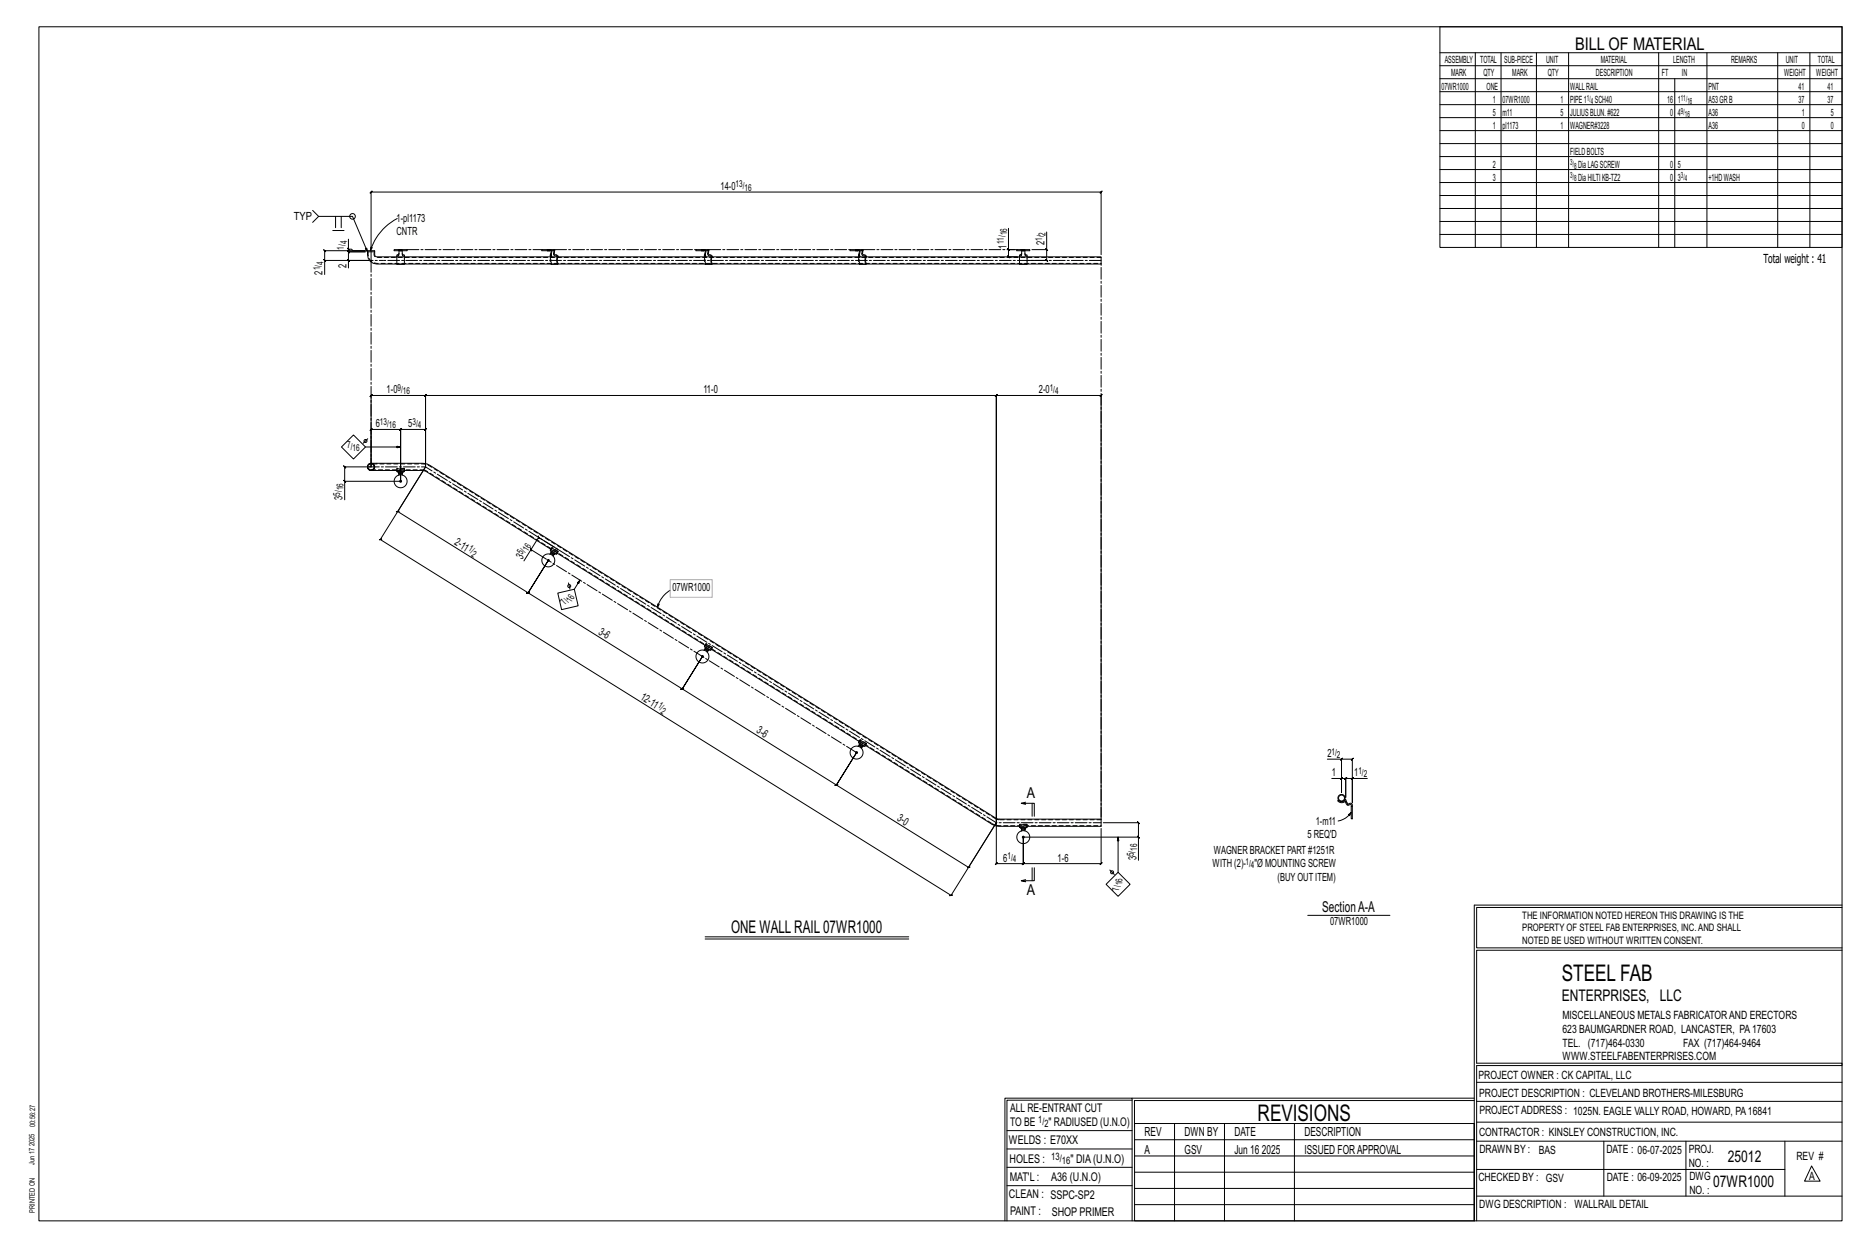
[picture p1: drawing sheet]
<svg xmlns="http://www.w3.org/2000/svg" width="914mm" height="610mm" viewBox="0 0 914 610" stroke-linecap="round" stroke-linejoin="round" font-family="sans-serif">
<g fill="none" stroke="#000" stroke-width=".49">
<path d="M19 13h883v584h-883zM705 13h197v108h-197zM705 26h197M705 32h197M705 39h197M722 26v95M735 26v95M752 26v95M768 26v95M812 26v95M820 39v82M836 26v95"/>
<path d="M870 26v95M886 26v95M705 45h197M705 51h197M705 58h197M705 64h197M705 70h197M705 77h197M705 83h197M705 89h197M705 96h197M153 103l3 3h17l7 17-1-1 1-1v2h3"/>
<path d="M156 106l-3 3M163 113h5M164 106v5M167 106v5M171 117v5h1l1 1h6h-20l-1-1 1 1v4M194 107a27 27 0 0 0-13 16M494 112v10h3M512 113v9h-7M705 102h197M705 108h197M705 115h197M158 127l1 1z"/>
<path d="M170 127l1 1zM170 121l1 1zM171 131v-4h10h-22v7M171 122v1h-1l1 1v-1h8h-8h-1l1 1v-1v4M180 123h3v2l1 1h355v3h-355a5 5 0 0 1-4-6zM182 121l-1 2zM182 122v-28h-1l1-1v1h357l1-1-1 1v31M194 129h4M195 122v2l-1 1v1M195 123h-2v-1h2v1M195 122h2v2l1 1v1M196 122h.1"/>
<path d="M196 123h.1M197 122h.1M197 123h.1M197 122h2v1h-2M265 122h4v1h-4zM268 122h.1M268 123h.1M269 122h.1M269 123h.1M269 125l1 1M269 122l1 2M269 123v-1l1 1v1"/>
<path d="M270 125v1M270 122h1v2l2 2M270 124v1M270 129h.1M271 122h1l-1 1M271 123h.1M273 129h-3M341 122h4v1h-4zM343 122h.1M343 123h.1M344 122h.1M344 123h.1"/>
<path d="M345 125v1M345 122v2M345 123v-1l1 1-1 2M345 122h2v2l2 2M345 124v1M345 129h.1M346 122h1v1M349 129h-4M416 122h4v1h-4zM419 122h.1M419 123h.1M420 122h.1"/>
<path d="M420 123h.1M420 125l1 1M420 122l1 3M420 123v-1l1 1v2M421 125v1M421 122h1v2l2 2M421 125h.1M421 129h.1M422 122v1M422 123h.1M424 129h-3M493 122l1 1z"/>
<path d="M494 122v4l-1-1 1 1h4M499 129h4M500 122v2l-1 1v1M500 123h-2v-1h2v1M500 122h2v2l1 1v1M500 122h.1M500 123h.1M501 122h.1M501 123h.1M502 122h2v1h-2M512 122l1 1zM512 122v5l1 1-1-1h-9"/>
<path d="M173 213l6 6-6 6-6-6zM179 219h17M180 215l-2 2M168 235l1 1zM169 235v-7v1l-1-1h1h13v-18l-1 1 1-1h14v1l1-1h-1v25v-25v1l1-1h-1h12v1l1-1h-1v18l-13 22h-1h1l64 40h-1h1l9-16-9 16h-1h1l75 47h-1h2h-1l10-16-10 16h-1h2h-1l75 47h1h-1l10-16-10 16h1h-1l65 40-1 1 2-1h-1l14-21v20h-1l1-1v1h13h-1l1-1v1v-13v13h-1l1-1v1h38l1-1-1 1v-18M180 229h.1M180 230h.1M181 230h.1M182 228v-35l-1 1 1-1h26v1l1-1h-1v35v-35v1l1-1h-1h280l-1 1 1-1v210v-210l-1 1 1-1h51v1l1-1h-1v207M194 229h4v2h-4zM194 230h-12a1.8 1.8 0 0 1-2-2 1.8 1.8 0 0 1 2-1h25l3 1 278 173h51v3h-36M194 231l1 1h2l1-1"/>
<path d="M195 232h.1M196 235h-27v10M197 232h.1M198 230h9l2 1 61 38M208 228l-22 36h-1h2h-1l280 174h-1h1l22-35M260 268v2zM260 269l4-6v1l-1-2 1 1 10 6M268 274l-8-5-4 5M269 269l1 2M270 271h-1M270 271l1 1M270 268l3 2-1 1-3-2z"/>
<path d="M271 272h.1M272 271l-1 1M273 271l72 45M273 290l8-2 2 8-8 2zM278 285l1 3M284 284l-3 4M322 295l1 1-1 1zM328 289a14 14 0 0 0-6 8M345 316v2M345 318h.1M345 318l1 1M345 315l4 2-1 1-3-2z"/>
<path d="M346 319h.1M348 318l-2 1M348 318l73 45M420 363v2l2 1 1-1M420 365h.1M421 362l3 2-1 1-3-2zM422 366h.1M424 365l62 38 3 1h10M650 371h7v17v-7h-5M657 371l-1 1 1-1zM657 371h5l-1 1 1-1v22v-12h7M502 394l-2-1h6v6"/>
<path d="M502 392l-2 1M505 393v6M655 392a2.6 2.6 0 0 0 4 0l1 1M657 381h-1l1-1zM657 381h2h-1l1-1v1v9v-9h-1l1-1v1h3M657 392l2-1v2M659 393l1 1v-1M660 393a1.1 1.1 0 0 1 1 0 1.1 1.1 0 0 1 1 1M660 394h1M660 399l1-2v2zM661 394h1v7h-1zM661 397l-2 3-4 2"/>
<path d="M662 381v-1l-1 1zM499 403h4v2h-4zM499 405l1 1h2l1-1M500 406v1M501 410h56v11M502 406v1M540 403h17v-1l1 1h-1v7M547 410v17M557 409l1 1zM502 430l-2 1M505 425v6M506 425v6h-6h2"/>
<path d="M543 426l2 2M547 427l6 6-6 6-6-6zM345 458h100M345 459h100M640 448h40M722 443v154M722 443h180M902 444h-179v20h179M902 465h-179v55h179v1h-179v76M554 538h-61v59M554 537h168M722 538h-167v13"/>
<path d="M723 539h179M723 530h179M493 553h61M555 550h167v47h-167zM555 558h167M575 550v47M599 550v47M634 550v47M723 549h179M723 558h179M785 558v27M825 558v27"/>
<path d="M874 558v27M493 571h61M493 562h61M555 573h167M555 566h167M723 572h151M887 570l4 8h-8zM492 597v-60h62v60M493 580h61M555 589h167M555 581h167M723 585h179"/>
<circle cx="173" cy="106" r="1.4"/>
<circle cx="179" cy="216" r=".7"/>
<circle cx="196" cy="235" r="3"/>
<circle cx="268" cy="274" r="3"/>
<circle cx="279" cy="287" r=".7"/>
<circle cx="344" cy="321" r="3"/>
<circle cx="419" cy="368" r="3"/>
<circle cx="657" cy="390" r="1.5"/>
<circle cx="657" cy="390" r="1.8"/>
<circle cx="501" cy="410" r="3"/>
<circle cx="544" cy="427" r=".7"/>
</g>
<g fill="#000" stroke="#000" stroke-width=".49">
<circle cx="196" cy="235" r=".5"/>
<circle cx="268" cy="274" r=".5"/>
<circle cx="344" cy="321" r=".5"/>
<circle cx="419" cy="368" r=".5"/>
<circle cx="501" cy="410" r=".5"/>
</g>
<g fill="none" stroke="#000" stroke-width=".49" stroke-dasharray="2 1.4">
<path d="M180 123a5 5 0 0 0 4 6h355M194 126h.1M194 126v1M194 129h.1M194 127v2M194 125h1M195 125h.1M195 125v-1M195 123h2M196 122h.1M196 122v1M196 123h.1"/>
<path d="M196 123v-1M196 122v1zM196 123l1-1M197 123v-1M197 123h.1M197 124v1M197 125h1M198 127v-1M198 126h.1M198 129h.1M198 129v-1M198 128v-1"/>
<path d="M268 122h.1M268 122v1M268 123h.1M268 123v-1M268 122v1zM268 123l1-1M268 122h1M269 123v-1M269 123h.1M269 122h.1M269 125h1M270 126v3"/>
<path d="M270 129h.1M270 126h.1M270 123h1M270 125h.1M270 124v1M270 129v-3M271 122v1M271 124v1M271 123v1M271 125h1M273 128v1M273 126v2"/>
<path d="M273 126l-1-1M273 127v-1M273 129h.1M273 126h.1M273 129v-2M343 122h.1M343 122v1M343 123h.1M344 123v-1M344 122v1zM344 122h.1M344 123h.1"/>
<path d="M345 122h.1M345 123h.1M345 125h.1M345 126v3M345 129h.1M345 126h.1M345 123h1M345 124v1M345 129v-3M346 122v1M346 124l1 1M347 123v1"/>
<path d="M347 125h1M348 128v1M348 126v2M348 126v-1M348 127l1-1M348 129h.1M349 126h.1M349 129h.1M349 129l-1-2M419 122h.1M419 122v1M419 123h.1"/>
<path d="M419 123v-1M419 122v1zM419 123l1-1M420 123v-1M420 123h.1M420 122h.1M420 125h1M420 126l1 3M421 129h.1M421 126h-1M421 123h1M421 125h.1"/>
<path d="M421 124v1M421 129v-3M421 126h.1M422 122v1M422 124v1M422 123v1M422 125h1M423 128l1 1M424 126l-1 2M424 126l-1-1M424 127v-1M424 129h.1"/>
<path d="M424 126h.1M424 129v-2M499 126h.1M499 126v1M499 129h.1M499 127v2M499 125h1M500 125h.1M500 125v-1M500 123h2M500 122h.1M500 122v1"/>
<path d="M500 123h.1M501 123v-1M501 122v1zM501 122h.1M501 123h.1M502 124v1M502 125h1M503 127v-1M503 126h.1M503 129h.1M503 129v-1M503 128v-1"/>
<path d="M539 126h-355l-1-1v-2M180 228h.1M180 229h.1M180 229v1M180 227h.1M180 230h.1M180 230h1M181 227l-1 1v1M181 230h.1M181 230h1M182 230h1M182 227h1v1"/>
<path d="M182 230h.1M182 230h26M182 230a1.5 1.5 0 0 1-2-2 1.5 1.5 0 0 1 2-1M182 227h-1M183 227h-1M183 230h.1M183 230v-2M183 230v-1M183 228v1l-1 1M183 229v-1v-1M183 229h.1M183 228v-1"/>
<path d="M194 230h4M195 232v-1M195 231h2M195 231h.1M195 232h2M197 231h-2M197 231v1M198 229h-4M198 230h-4M208 230l278 173M270 271v-1M270 269l3 2"/>
<path d="M270 270l1 1M270 270h.1M271 271l-1-1M271 271v1M273 271l-3-2M273 270l-3-2M345 318v-1M345 316l3 2M345 317l2 1M346 317h-1M347 318l-1-1M347 318l-1 1"/>
<path d="M348 318l-3-2M349 317l-4-2M421 365v-1M421 363l3 2M421 364l1 1M421 364h.1M422 365l-1-1M422 365v1M424 365l-3-2M424 364l-3-2M657 392h-2M486 403l2 1"/>
<path d="M487 401l-277-173-3-1h-25M488 404h51M489 401h-2M499 404h4M500 406v-1M500 405h2M500 405h.1M500 406h2M502 405h-2M502 405v1M503 403h-4M503 404h-4"/>
<path d="M539 401h-50"/>
</g>
<path d="M328 284h21v8h-21z" fill="none" stroke="#f0f" stroke-width=".5"/>
<path d="M182 123v4h6M182 127v101M199 122h66M272 122h69M347 122h69M422 122h76M539 127h-351M180 228h28l280 175h51M419 368l-151-94M539 401v-272" fill="none" stroke="#000" stroke-width=".49" stroke-dasharray="5.8 1 1 1"/>
<g font-size="11.2">
<text x="764" y="480">STEEL FAB</text>
<text x="616" y="548">REVISIONS</text>
</g>
<g font-size="8.6">
<text x="771" y="24">BILL OF MATERIAL</text>
<text x="358" y="456">ONE WALLRAIL07WR1000</text>
</g>
<g font-size="7.9">
<text x="765" y="490">ENTERPRISES, LLC</text>
<text x="846" y="569">25012</text>
<text x="839" y="581">07WR1000</text>
</g>
<g font-size="7.3">
<text x="503" y="391">A</text>
<text x="503" y="438">A</text>
<text x="647" y="446">SectionA-A</text>
</g>
<g font-size="6.1">
<text x="863" y="129">Total weight : 41</text>
<text x="560" y="556">REV</text>
<text x="580" y="556">DWN BY</text>
<text x="604" y="556">DATE</text>
<text x="639" y="556">DESCRIPTION</text>
<text x="560" y="564">A</text>
<text x="580" y="564">GSV</text>
<text x="604" y="564">Jun 16</text>
<text x="618" y="564">2025</text>
<text x="639" y="564">ISSUED FORAPPROVAL</text>
</g>
<g font-size="5.9">
<text x="494" y="560">WELDS : E70XX</text>
<text x="494" y="569">HOLES :</text>
<text x="524" y="569">&quot; DIA(U.N.O)</text>
<text x="494" y="578">MAT'L :</text>
<text x="515" y="578">A36 (U.N.O)</text>
<text x="494" y="586">CLEAN : SSPC-SP2</text>
<text x="495" y="595">PAINT :</text>
<text x="515" y="595">SHOP PRIMER</text>
</g>
<g font-size="5.8">
<text x="494" y="544">ALL RE-ENTRANT CUT</text>
<text x="494" y="551">TO BE</text>
<text x="513" y="551">&quot; RADIUSED (U.N.O)</text>
</g>
<g font-size="5.6">
<text x="765" y="499">MISCELLANEOUS METALS FABRICATORAND ERECTORS</text>
<text x="765" y="505">623 BAUMGARDNER ROAD, LANCASTER, PA17603</text>
<text x="765" y="512">TEL. (717)464-0330</text>
<text x="824" y="512">FAX (717)464-9464</text>
<text x="765" y="519">WWW.STEELFABENTERPRISES.COM</text>
<text x="724" y="528">PROJECT OWNER : CK CAPITAL, LLC</text>
<text x="724" y="537">PROJECT DESCRIPTION : CLEVELAND BROTHERS-MILESBURG</text>
<text x="724" y="545">PROJECTADDRESS : 1025N. EAGLE VALLY ROAD, HOWARD, PA16841</text>
<text x="724" y="556">CONTRACTOR : KINSLEY CONSTRUCTION, INC.</text>
<text x="724" y="564">DRAWN BY :</text>
<text x="753" y="564">BAS</text>
<text x="786" y="564">DATE : 06-07-2025</text>
<text x="827" y="564">PROJ.</text>
<text x="879" y="568">REV #</text>
<text x="827" y="571">NO. :</text>
<text x="724" y="578">CHECKED BY : GSV</text>
<text x="787" y="578">DATE : 06-09-2025</text>
<text x="827" y="578">DWG</text>
<text x="886" y="578">A</text>
<text x="827" y="584">NO. :</text>
<text x="724" y="591">DWG DESCRIPTION : WALLRAIL DETAIL</text>
</g>
<g font-size="5.5">
<text x="353" y="93">14-0</text>
<text x="144" y="108">TYP</text>
<text x="194" y="109">1-pl1173</text>
<text x="194" y="115">CNTR</text>
<text x="511" y="120" transform="rotate(-90 511 120)">2</text>
<text x="493" y="122" transform="rotate(-90 493 122)">1</text>
<text x="170" y="131" transform="rotate(-90 170 131)">2</text>
<text x="158" y="134" transform="rotate(-90 158 134)">2</text>
<text x="189" y="192">1-0</text>
<text x="344" y="192">11-0</text>
<text x="509" y="192">2-0</text>
<text x="184" y="209">6</text>
<text x="200" y="209">5</text>
<text x="168" y="245" transform="rotate(-90 168 245)">3</text>
<text x="222" y="266" transform="rotate(32 222 266)">2-11</text>
<text x="256" y="274" transform="rotate(-58 256 274)">3</text>
<text x="329" y="289">07WR1000</text>
<text x="293" y="310" transform="rotate(32 293 310)">3-6</text>
<text x="313" y="342" transform="rotate(32 313 342)">12-11</text>
<text x="370" y="358" transform="rotate(32 370 358)">3-6</text>
<text x="650" y="370">2</text>
<text x="652" y="380">1</text>
<text x="663" y="380">1</text>
<text x="439" y="401" transform="rotate(32 439 401)">3-0</text>
<text x="644" y="404">1-m11</text>
<text x="640" y="410">5 REQ'D</text>
<text x="594" y="418">WAGNER BRACKET PART #1251R</text>
<text x="491" y="422">6</text>
<text x="518" y="422">1-6</text>
<text x="556" y="421" transform="rotate(-90 556 421)">3</text>
<text x="594" y="424">WITH (2)-</text>
<text x="614" y="424">&quot;Ø MOUNTING SCREW</text>
<text x="625" y="431">(BUYOUT ITEM)</text>
<text x="651" y="453">07WR1000</text>
</g>
<g font-size="5">
<text x="745" y="450">THE INFORMATION NOTED HEREON THIS DRAWING IS THE</text>
<text x="745" y="456">PROPERTY OF STEEL FAB ENTERPRISES, INC.AND SHALL</text>
<text x="745" y="462">NOTED BE USED WITHOUT WRITTEN CONSENT.</text>
<text x="508" y="550">1/</text>
<text x="511" y="551">2</text>
<text x="515" y="568">13/</text>
<text x="520" y="570">16</text>
</g>
<g font-size="4.9">
<text x="707" y="31">ASSEMBLY</text>
<text x="725" y="31">TOTAL</text>
<text x="736" y="31">SUB-PIECE</text>
<text x="757" y="31">UNIT</text>
<text x="784" y="31">MATERIAL</text>
<text x="819" y="31">LENGTH</text>
<text x="847" y="31">REMARKS</text>
<text x="874" y="31">UNIT</text>
<text x="890" y="31">TOTAL</text>
<text x="710" y="37">MARK</text>
<text x="726" y="37">QTY</text>
<text x="740" y="37">MARK</text>
<text x="758" y="37">QTY</text>
<text x="781" y="37">DESCRIPTION</text>
<text x="814" y="37">FT</text>
<text x="823" y="37">IN</text>
<text x="873" y="37">WEIGHT</text>
<text x="889" y="37">WEIGHT</text>
<text x="706" y="44">07WR1000</text>
<text x="728" y="44">ONE</text>
<text x="769" y="44">WALLRAIL</text>
<text x="836" y="44">PNT</text>
<text x="880" y="44">41</text>
<text x="895" y="44">41</text>
<text x="731" y="50">1</text>
<text x="736" y="50">07WR1000</text>
<text x="764" y="50">1</text>
<text x="769" y="50">PIPE1</text>
<text x="781" y="50">SCH40</text>
<text x="816" y="50">16</text>
<text x="821" y="50">1</text>
<text x="836" y="50">A53GRB</text>
<text x="880" y="50">37</text>
<text x="895" y="50">37</text>
<text x="731" y="57">5</text>
<text x="736" y="57">m11</text>
<text x="764" y="57">5</text>
<text x="769" y="57">JULIUSBLUN.#622</text>
<text x="818" y="57">0</text>
<text x="821" y="57">4</text>
<text x="836" y="57">A36</text>
<text x="882" y="57">1</text>
<text x="896" y="57">5</text>
<text x="731" y="63">1</text>
<text x="736" y="63">pl1173</text>
<text x="764" y="63">1</text>
<text x="769" y="63">WAGNER#3228</text>
<text x="836" y="63">A36</text>
<text x="882" y="63">0</text>
<text x="896" y="63">0</text>
<text x="769" y="76">FIELDBOLTS</text>
<text x="731" y="82">2</text>
<text x="772" y="82">DiaLAGSCREW</text>
<text x="818" y="82">0</text>
<text x="821" y="82">5</text>
<text x="731" y="88">3</text>
<text x="772" y="88">DiaHILTIKB-TZ2</text>
<text x="818" y="88">0</text>
<text x="821" y="88">3</text>
<text x="836" y="88">+1HDWASH</text>
</g>
<g font-size="4.7">
<text x="360" y="92">13/</text>
<text x="364" y="93">16</text>
<text x="170" y="120" transform="rotate(-90 170 120)">4</text>
<text x="491" y="120" transform="rotate(-90 491 120)">11/</text>
<text x="493" y="115" transform="rotate(-90 493 115)">16</text>
<text x="510" y="118" transform="rotate(-90 510 118)">1/</text>
<text x="512" y="115" transform="rotate(-90 512 115)">2</text>
<text x="168" y="122" transform="rotate(-90 168 122)">1/</text>
<text x="158" y="130" transform="rotate(-90 158 130)">4</text>
<text x="157" y="132" transform="rotate(-90 157 132)">1/</text>
<text x="195" y="191">9/</text>
<text x="514" y="191">1/</text>
<text x="197" y="193">16</text>
<text x="516" y="193">4</text>
<text x="186" y="208">13/</text>
<text x="190" y="210">16</text>
<text x="202" y="208">3/</text>
<text x="205" y="210">4</text>
<text x="170" y="219">7/</text>
<text x="173" y="221">16</text>
<text x="168" y="240" transform="rotate(-90 168 240)">16</text>
<text x="166" y="242" transform="rotate(-90 166 242)">5/</text>
<text x="229" y="269" transform="rotate(32 229 269)">1/</text>
<text x="230" y="272" transform="rotate(32 230 272)">2</text>
<text x="256" y="272" transform="rotate(-58 256 272)">5/</text>
<text x="258" y="270" transform="rotate(-58 258 270)">16</text>
<text x="277" y="296" transform="rotate(-58 277 296)">7/</text>
<text x="280" y="295" transform="rotate(-58 280 295)">16</text>
<text x="322" y="346" transform="rotate(32 322 346)">1/</text>
<text x="323" y="349" transform="rotate(32 323 349)">2</text>
<text x="652" y="369">1/</text>
<text x="654" y="371">2</text>
<text x="665" y="379">1/</text>
<text x="668" y="380">2</text>
<text x="555" y="419" transform="rotate(-90 555 419)">5/</text>
<text x="557" y="416" transform="rotate(-90 557 416)">16</text>
<text x="493" y="420">1/</text>
<text x="496" y="422">4</text>
<text x="610" y="423">1/</text>
<text x="612" y="425">4</text>
<text x="548" y="436" transform="rotate(-90 548 436)">7/</text>
<text x="550" y="433" transform="rotate(-90 550 433)">16</text>
</g>
<g font-size="4.2">
<text x="777" y="49">1/</text>
<text x="779" y="51">4</text>
<text x="823" y="49">11/</text>
<text x="826" y="51">16</text>
<text x="823" y="56">9/</text>
<text x="825" y="57">16</text>
<text x="769" y="81">3/</text>
<text x="770" y="82">8</text>
<text x="769" y="87">3/</text>
<text x="770" y="89">8</text>
<text x="823" y="87">3/</text>
<text x="825" y="89">4</text>
</g>
<g font-size="3.7">
<text x="17" y="551" transform="rotate(-90 17 551)">00:56:27</text>
<text x="17" y="561" transform="rotate(-90 17 561)">2025</text>
<text x="17" y="570" transform="rotate(-90 17 570)">Jun 17</text>
<text x="17" y="593" transform="rotate(-90 17 593)">PRINTED ON</text>
</g>
</svg>
